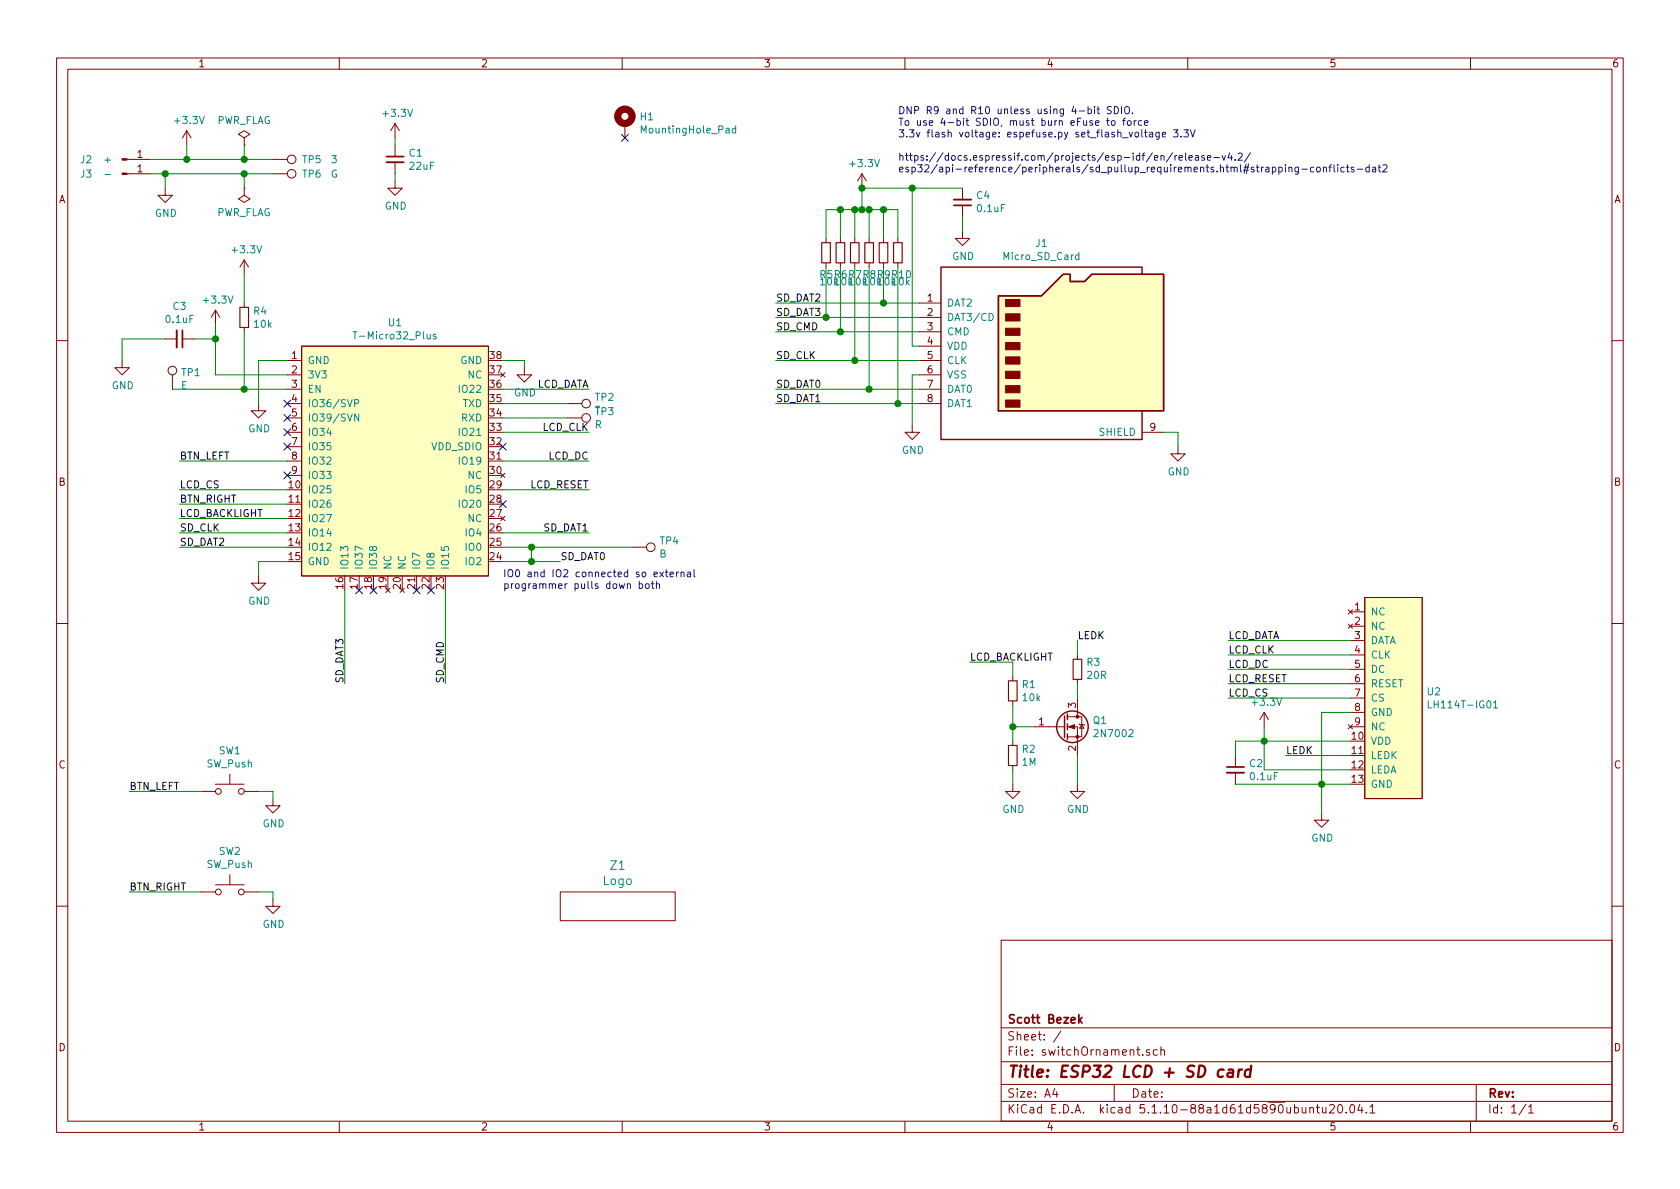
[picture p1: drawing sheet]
<svg xmlns="http://www.w3.org/2000/svg" width="297mm" height="210mm" viewBox="0 0 297 210" stroke-linecap="round" stroke-linejoin="round" font-family="sans-serif">
<g fill="none" stroke="#840000" stroke-width=".18">
<path d="M10 10.3h277v189.9h-277zM12 12.2h273v186.1h-273zM60 10.3v1.9M110 10.3v1.9M160 10.3v1.9M210 10.3v1.9M260 10.3v1.9M22.5 30.7h4.2M22.5 28.2h4.2M29.2 33.3v1.2h1.3l-1.3 1.3-1.3-1.3h1.3M33 23.1l-.7 1.3M33 23.1v2.5"/>
<path d="M33 23.1l.8 1.3M43.2 33.3v1.2l1 .7-1 .6-1-.6 1-.7M43.2 33.3h.1M43.2 24.4l1-.7-1-.6-1 .6 1 .7v1.2M43.2 25.6h.1M48.3 30.7h2.5M48.3 28.2h2.5M69.8 32v1.3h1.3l-1.3 1.2-1.2-1.2h1.2M69.8 21.8l-.7 1.3M69.8 21.8v2.6M69.8 25.6v2.1M69.8 28.7v2"/>
<path d="M69.8 21.8l.8 1.3M110.5 21.8v2.6M152.4 30.7l-.8 1.3M152.4 30.7v2.6M152.4 30.7l.8 1.3M170.2 33.3v2M170.2 36.3v2M29.2 59.9h2M32.3 59.9h2M38.1 54.9l-.8 1.2M38.1 54.9v2.5M38.1 54.9l.8 1.2"/>
<path d="M43.2 46v2.5M43.2 53.6v.8M43.2 57.9v.8M43.2 46l-.8 1.2M43.2 46l.7 1.2M146 42.2v.7M146 46.5v.7M148.6 42.2v.7M148.6 46.5v.7M151.1 42.2v.7M151.1 46.5v.7M153.7 42.2v.7"/>
<path d="M153.7 46.5v.7M156.2 42.2v.7M156.2 46.5v.7M158.7 42.2v.7M158.7 46.5v.7M162.6 53.6h3.8M162.6 56.1h3.8M162.6 58.7h3.8M170.2 40.9v1.3h1.2l-1.2 1.2-1.3-1.2h1.3M10 60.2h2M21.6 63.7v1.3h1.3l-1.3 1.3-1.3-1.3h1.3M30.5 66.3v2.5"/>
<path d="M45.7 71.4v1.2h1.3l-1.3 1.3-1.3-1.3h1.3M50.8 71.4h2.5M50.8 73.9h2.5M50.8 63.7h2.5M50.8 66.3h2.5M50.8 68.8h2.5M50.8 76.4h2.5M50.8 79h2.5M53.3 61.2h33.1v40.6h-33.1zM88.5 65.9l.8 .8M89.3 65.9l-.8 .8M92.7 65v1.3h1.3l-1.3 1.3-1.3-1.3h1.3"/>
<path d="M100.3 71.4h2.6M100.3 73.9h2.6M161.3 75.2v1.2h1.3l-1.3 1.3-1.3-1.3h1.3M162.6 71.4h3.8M162.6 61.2h3.8M162.6 63.7h3.8M162.6 66.3h3.8M162.6 68.8h3.8M201.9 76.4h3.8M208.3 79v1.3h1.2l-1.2 1.2-1.3-1.2h1.3M285 60.2h2M50.8 81.5h2.5"/>
<path d="M50.8 84.1h2.5M88.5 91.3l.8 .8M88.5 83.7l.8 .7M89.3 83.7l-.8 .7M89.3 91.3l-.8 .8M111.8 96.8h2.5M10 110.3h2M45.7 101.8v1.3h1.3l-1.3 1.3-1.3-1.3h1.3M68.2 104l.8 .8M69 104l-.8 .8M70.7 104l.8 .8M71.5 104l-.8 .8"/>
<path d="M179.1 119.6v.8M190.5 115.8v.8M238.4 107.8l.7 .8M238.4 110.4l.7 .7M238.8 108.2h2.5M238.8 110.7h2.5M238.8 113.3h2.5M238.8 115.8h2.5M238.8 118.4h2.5M239.1 107.8l-.7 .8M239.1 110.4l-.7 .7M241.3 105.7h10.2v35.5h-10.2z"/>
<path d="M285 110.3h2M35.6 139.9h2.5M38.1 138.7h5.1M40.6 136.9v1.8M43.2 139.9h2.5M179.1 138.7v1.2h1.2l-1.2 1.3-1.3-1.3h1.3M179.1 123.9v.8M179.1 131.1v.7M179.1 135.4v.7M182.9 128.5h5.3M188.7 128.5h1.8v5.1M188.7 126.7h2.6v3.6h-2.6"/>
<path d="M190.5 138.7v1.2h1.3l-1.3 1.3-1.3-1.3h1.3M190.5 120.1v.8M190.5 123.4v3.3M190.8 128l.1 .1h.7l.2 .2M191.3 128.1l.3 .7h-.7zM218.4 133.6v2M218.4 136.6v2.1M223.5 126l-.7 1.2M223.5 126v2.5M223.5 126l.8 1.2M238.4 128.1l.7 .8M238.8 128.5h2.5"/>
<path d="M238.8 120.9h2.5M238.8 123.4h2.5M238.8 126h2.5M239.1 128.1l-.7 .8M35.6 157.7h2.5M38.1 156.5h5.1M40.6 154.7v1.8M43.2 157.7h2.5M48.3 141.2v1.3h1.2l-1.2 1.3-1.3-1.3h1.3M48.3 159v1.3h1.2l-1.2 1.2-1.3-1.2h1.3M99.1 157.7h20.3v5.1h-20.3zM233.7 143.8v1.2h1.2l-1.2 1.3-1.3-1.3h1.3"/>
<path d="M10 160.2h2M177 166.3h108v32h-108zM285 160.2h2M60 198.3v1.9M110 198.3v1.9M160 198.3v1.9M177 194.8h108M177 191.8h108M177 187.8h108M177 181.8h108M186.5 192.5l-.4 1h1M186.8 193v1"/>
<path d="M187.6 182.3l-1.3 2M197 191.8v3M202.1 186.5v.1M203.3 185.7l-.4-.1-.2 .2 .1 .2 .5 .2v.3h-.6M204.6 185.7l-.4-.1-.3 .3 .1 .6 .2 .1 .4-.1M205.3 185.7l.2-.1 .3 .1 .1 .9M205.3 185.1v1.5M210 198.3v1.9M231.6 196l.2-.2 .4 .1v.9M231.6 195.8v1M232.7 195.8h.6M232.9 195.3v1.3l.4 .2"/>
<path d="M233.8 195.8l.1 .9 .3 .1 .2-.1M234.4 195.8v1M235.1 195.5l.2-.2h.4l.2 .5-.9 1h.9M236.7 195.4l.3-.1a.94 .94 0 0 1 0 1.5h-.1a1 1 0 0 1-.2-1.4zM238 196.7v.1M238.8 195.5l.3-.2a.94 .94 0 0 1 0 1.5 .82 .82 0 0 1-.3-1.3zM240.4 195.2l-.3 1.1h.9M240.8 195.8v1M241.6 196.7v.1M242.2 195.8l.4-.5v1.5M242.2 196.8h.9M260 198.3v1.9"/>
<path d="M261 191.8v6.5M269.8 195.2l-1.2 2M270.3 195.8l.4-.5v1.5M270.3 196.8h.8"/>
<circle cx="51.6" cy="30.7" r=".76"/>
<circle cx="51.6" cy="28.2" r=".76"/>
<circle cx="30.5" cy="65.5" r=".76"/>
<circle cx="103.6" cy="71.4" r=".76"/>
<circle cx="103.6" cy="73.9" r=".76"/>
<circle cx="115.1" cy="96.8" r=".76"/>
<circle cx="38.6" cy="139.9" r=".51"/>
<circle cx="42.7" cy="139.9" r=".51"/>
<circle cx="38.6" cy="157.7" r=".51"/>
<circle cx="42.7" cy="157.7" r=".51"/>
</g>
<path d="M216.4 189.2a.68 .68 0 0 0-1 .3l-.1 .6 .1 .2 .2 .1 .6-.1M217.2 189.2h.8l-.1 1.2M218 189.6l-.7 .1a.4 .4 0 0 0-.3 .3 .4 .4 0 0 0 .2 .4l.7-.1M219 189.1l-.1 1.3M219.6 189.1a.54 .54 0 0 0-.6 .4M221.1 189.2a.68 .68 0 0 0-1 .3v.8l.3 .1 .6-.1M221.2 188.4l-.2 2" fill="none" stroke="#840000" stroke-width=".41"/>
<path d="M68.3 27.7h3.1M168.7 36.3h3M32.3 58.4v3.1M216.9 135.6h3.1M190.8 179.4v1.5M191.3 179.9l-.5 .6M190.9 180.4l.4 .5" fill="none" stroke="#840000" stroke-width=".3"/>
<path d="M42.4 54.4h1.5v3.5h-1.5zM145.3 42.9h1.5v3.6h-1.5zM147.8 42.9h1.6v3.6h-1.6zM150.4 42.9h1.5v3.6h-1.5zM152.9 42.9h1.5v3.6h-1.5zM155.4 42.9h1.6v3.6h-1.6zM158 42.9h1.5v3.6h-1.5zM189.7 116.6h1.6v3.5h-1.6zM178.3 131.8h1.5v3.6h-1.5zM178.3 120.4h1.5v3.5h-1.5z" fill="none" stroke="#840000" stroke-width=".2"/>
<circle cx="110.5" cy="20.6" r="1.27" fill="none" stroke="#840000" stroke-width="1.3"/>
<path d="M130.1 22.7h-.4l-.2 .2 .1 .6h.5M130.1 22.2v1.3M62.4 58.7h.7M77.1 59.2l-.3-.1-.2 .2 .1 .2 .4 .1v.3h-.5M174.9 55.4a.64 .64 0 0 1 .7 .7 .64 .64 0 0 1-.7 .6zM190.8 45.1h-.4l-.3 .2 .2 .6h.5M190.8 44.6v1.3M62.7 71.3h.6l.1-.5-.2-.1h-.5v1.2M63.4 73.2v1.3l-.7-1.3v1.3M252.5 123.9v1.3h.6M264.1 124.3l.3-.4v1.3M264.1 125.2h.7" fill="none" stroke="#008484" stroke-width=".18"/>
<path d="M68.3 28.7h3.1M168.7 35.3h3M31.2 58.4v3.1M216.9 136.6h3.1" fill="none" stroke="#840000" stroke-width=".33"/>
<g fill="#840000" stroke="#840000" stroke-width=".18">
<path d="M21.6 28.1h.9v.2h-.9z"/>
<path d="M21.6 30.6h.9v.3h-.9z"/>
<path d="M189 128.5l1-.4v.8z"/>
<path d="M177.8 70.7h2.5v1.3h-2.5z"/>
<path d="M177.8 68.2h2.5v1.3h-2.5z"/>
<path d="M177.8 65.7h2.5v1.2h-2.5z"/>
<path d="M177.8 63.1h2.5v1.3h-2.5z"/>
<path d="M177.8 60.6h2.5v1.2h-2.5z"/>
<path d="M177.8 58h2.5v1.3h-2.5z"/>
<path d="M177.8 55.5h2.5v1.3h-2.5z"/>
<path d="M177.8 53h2.5v1.2h-2.5z"/>
<circle cx="190.5" cy="130.3" r=".25"/>
<circle cx="190.5" cy="126.7" r=".25"/>
</g>
<g fill="none" stroke="#840000" stroke-width=".25">
<path d="M176.5 52.3h7.6l3.9-3.8h1.2v1.3h2.6l1.2-1.3h12.7v24.1h-29.2zM201.9 48.5v-1.3h-35.5v30.5h35.5v-5.1M188.2 126.6v3.8M188.7 126.2v1M188.7 128v1M188.7 129.8v1"/>
<circle cx="189.6" cy="128.5" r="2.79"/>
</g>
<g fill="#ffffc2" stroke="#ffffc2" stroke-width=".18">
<path d="M241.3 105.7h10.2v35.5h-10.2z"/>
<path d="M176.5 52.3h7.6l3.9-3.8h1.2v1.3h2.6l1.2-1.3h12.7v24.1h-29.2z"/>
<path d="M53.3 61.2h33.1v40.6h-33.1z"/>
</g>
<g fill="none" stroke="#008400" stroke-width=".18">
<path d="M26.7 30.7h21.6M26.7 28.2h21.6M29.2 30.7v2.6M33 25.6v2.6M43.2 25.6v2.6M43.2 30.7v2.6M69.8 24.4v1.2M69.8 30.7v1.3M148.6 37.1v5.1M151.1 37.1v5.1M153.7 37.1v5.1M156.2 37.1v5.1"/>
<path d="M161.3 33.3v27.9h1.3M170.2 38.3v2.6M170.2 33.3h-17.8v3.8M29.2 59.9h-7.6v3.8M34.3 59.9h3.8M38.1 57.4v8.9h12.7M43.2 48.5v5.1M43.2 58.7v10.1M137.2 53.6h25.4M137.2 58.7h25.4M137.2 56.1h25.4M146 42.2v-5.1h12.7v5.1"/>
<path d="M146 47.2v8.9M148.6 47.2v11.5M151.1 47.2v16.5M153.7 47.2v21.6M156.2 47.2v6.4M158.7 47.2v24.2M30.5 68.8h20.3M50.8 63.7h-5.1v7.7M88.9 76.4h15.2M88.9 68.8h15.2M88.9 63.7h3.8v1.3M88.9 73.9h11.4"/>
<path d="M88.9 71.4h11.4M137.2 68.8h25.4M137.2 63.7h25.4M137.2 71.4h25.4M162.6 66.3h-1.3v8.9M205.7 76.4h2.6v2.6M31.7 94.2h19.1M31.7 86.6h19.1M31.7 81.5h19.1M31.7 91.7h19.1M31.7 89.1h19.1M31.7 96.8h19.1"/>
<path d="M50.8 99.3h-5.1v2.5M88.9 94.2h15.2M88.9 86.6h15.2M88.9 81.5h15.2M88.9 99.3h10.2M88.9 96.8h22.9M94 96.8v2.5M61 104.4v16.5M78.7 104.4v16.5M171.4 117.1h7.7v2.5M190.5 113.3v2.5M217.2 118.4h21.6"/>
<path d="M217.2 113.3h21.6M217.2 115.8h21.6M22.9 139.9h12.7M45.7 139.9h2.6v1.3M179.1 124.7v6.4M179.1 136.1v2.6M179.1 128.5h3.8M190.5 120.9v2.5M190.5 133.6v5.1M217.2 123.4h21.6M217.2 120.9h21.6M218.4 138.7h20.4"/>
<path d="M223.5 128.5v7.6h15.3M227.3 133.6h11.5M238.8 131.1h-20.4v2.5M238.8 126h-5.1v17.8M22.9 157.7h12.7M45.7 157.7h2.6v1.3"/>
</g>
<g fill="none" stroke="#0000c2" stroke-width=".18">
<path d="M192.4 19.3h.3l.3 .2-.1 .6h-.5M193.5 18.8v.2M193.5 19.3v.8M194 19.3h.4M194.1 18.8v1.1l.3 .2M196.5 18.9l-.5-.1-.2 .2v.2l.1 .2 .5 .2 .1 .3-.3 .2h-.4M197 18.8a.64 .64 0 0 1 .8 .7 .64 .64 0 0 1-.8 .6zM198.3 18.8v1.3M198.9 19a.45 .45 0 0 1 .7 0 .88 .88 0 0 1-.2 1.1h-.4a1.07 1.07 0 0 1-.1-1.1zM200.2 20v.1M193.7 21.7l.6-.1v-.2l-.4-.1-.2 .2 .1 .6h.5M195.7 21.3h.4"/>
<path d="M195.8 20.9v1.1l.3 .2M196.5 21.5l.2-.2 .4 .2 .1 .4-.2 .2-.3 .1-.2-.2zM198.5 21.3h.5M199 20.9l-.3 .2v1.1M199.5 21.4l.2-.1 .2 .2 .1 .4-.1 .2-.3 .1-.2-.2-.1-.4zM200.5 21.3v.9M200.9 21.3l-.4 .3M201.9 21.4l-.4-.1-.2 .3 .1 .5h.5M201.9 23v1l.2 .2M202.4 21.7l.6-.1-.1-.2-.4-.1-.1 .2v.6h.5M202.4 23.4h.4M202.5 23v1l.3 .2"/>
<path d="M203.3 23.4h.5v.8M203.8 23.7h-.4l-.2 .2 .2 .3h.4M205 23.4l-.1 1.1-.2 .2-.3-.1M205 23.4h-.4l-.3 .2 .2 .6h.5M205.3 27.6l.1-.1 .3 .1 .1 .7M205.5 23.8l.6-.1-.1-.3h-.3l-.2 .2 .1 .6h.4M207.3 27l-1.1 1.6M207.5 23h.8l-.5 .4 .4 .2v.5l-.1 .1-.6-.1M207.7 27.5v.8M208.1 27.5l-.3 .1-.1 .1M208.5 27.9l.6-.1-.1-.2-.4-.1-.1 .2v.6h.5M208.8 24.1v.1"/>
<path d="M209.3 23h.8l-.4 .4 .3 .2 .1 .4-.2 .2-.6-.1M209.6 27.1v1.1l.2 .1M210.2 27.9l.6-.1v-.2l-.4-.1-.2 .2 .1 .6h.5M210.5 23l.4 1.2 .4-1.2M211.4 27.6h.5v.7M211.9 27.8l-.4 .1-.2 .1 .2 .3h.4M212.9 27.6l-.3-.1-.2 .2 .1 .2 .4 .1v.3h-.5M213.5 27.9l.6-.1-.1-.2-.3-.1-.2 .2v.6h.5M214.6 27.9h1M216.1 27.5l.3 .8 .3-.8M217.4 27l-.3 .9h.8M217.7 27.5v.8"/>
<path d="M218.4 28.2v.1M218.9 27.2l.5-.1 .3 .3-.8 .9h.8M221.1 27l-1.1 1.6M226.1 29.6h.4l.2 .2-.1 .5h-.5M227.3 29.1v.2M227.3 29.6v.8M227.9 29.7l.2-.1h.3v.8M227.9 29.6v.8M229.6 29.6l-.1 1.1-.2 .1h-.3M229.6 29.6h-.4l-.2 .2 .1 .5h.5M230.2 29.9h.9M232.3 29.6h-.4l-.2 .2 .1 .5h.5"/>
<path d="M232.9 29.6h.3l.3 .2-.2 .5-.3 .1-.2-.2zM234 29.7l.2-.1h.3v.8M234 29.6v.8M234.9 29.6h.5M235.4 29.1l-.3 .2v1.1M235.9 29.1v1.1l.1 .2M236.5 29.1v.2M236.5 29.6v.8M237.7 29.6h-.4l-.2 .2 .1 .5h.5M238 29.6h.5M238.2 29.1v1.1l.3 .2M239.4 29.6h-.3l-.2 .1v.2l.5 .1v.3h-.5"/>
<path d="M240 29.9h.9M242.1 29.6h-.4l-.2 .2 .1 .5h.5M242.1 29.1v1.3M242.7 29.6h.5v.8M243.2 29.9h-.4l-.2 .2 .1 .2h.5M243.7 29.6h.4M243.8 29.1v1.1l.3 .2M244.5 29.3l.5-.2 .2 .2v.2v.2l-.8 .7h.8M113 103.3l.4-.1 .2 .2-.1 .6h-.5M113 102.8v1.3M114.2 103.3l.2-.1 .3 .1 .1 .5-.1 .2-.3 .1-.2-.2zM115.1 103.2h.5"/>
<path d="M115.3 102.8v1.1l.3 .2M116.1 103.3l.1-.1 .3 .1 .1 .8M116.1 102.8v1.3M116.7 101.2l.6 .8M117.3 101.2l-.6 .8M117.6 101.2h.5M117.8 100.7v1.1l.3 .2M118.5 101.6l.6-.1-.1-.3h-.3l-.2 .1v.6h.5M119.6 101.2v.8M120 101.2h-.3l-.1 .2M120.4 101.3l.2-.1h.3l.1 .8M120.4 101.2v.8"/>
<path d="M121.6 101.2h.4l.1 .8M122.1 101.5h-.4l-.2 .2 .1 .2h.5M122.7 100.7v1.1l.2 .2"/>
</g>
<g fill="#008400" stroke="#008400" stroke-width=".25">
<circle cx="94" cy="96.8" r=".51"/>
<circle cx="153.7" cy="37.1" r=".51"/>
<circle cx="156.2" cy="37.1" r=".51"/>
<circle cx="161.3" cy="33.3" r=".51"/>
<circle cx="94" cy="99.3" r=".51"/>
<circle cx="156.2" cy="53.6" r=".51"/>
<circle cx="152.4" cy="33.3" r=".51"/>
<circle cx="152.4" cy="37.1" r=".51"/>
<circle cx="146.1" cy="56.1" r=".51"/>
<circle cx="158.8" cy="71.4" r=".51"/>
<circle cx="38.1" cy="59.9" r=".51"/>
<circle cx="223.5" cy="131.1" r=".51"/>
<circle cx="43.2" cy="68.8" r=".51"/>
<circle cx="179.1" cy="128.5" r=".51"/>
<circle cx="233.7" cy="138.7" r=".51"/>
<circle cx="33" cy="28.2" r=".51"/>
<circle cx="43.2" cy="30.7" r=".51"/>
<circle cx="148.6" cy="58.7" r=".51"/>
<circle cx="43.2" cy="28.2" r=".51"/>
<circle cx="29.2" cy="30.7" r=".51"/>
<circle cx="148.6" cy="37.1" r=".51"/>
<circle cx="151.1" cy="37.1" r=".51"/>
<circle cx="151.1" cy="63.7" r=".51"/>
<circle cx="153.7" cy="68.8" r=".51"/>
</g>
<g fill="none" stroke="#000084" stroke-width=".18">
<path d="M109.9 23.8l1.2 1.2M111.1 23.8l-1.2 1.2M50.2 75.8l1.2 1.3M50.2 70.8l1.2 1.2M50.2 73.3l1.2 1.2M50.2 78.4l1.2 1.2M51.4 75.8l-1.2 1.3M51.4 70.8l-1.2 1.2M51.4 73.3l-1.2 1.2M51.4 78.4l-1.2 1.2M88.3 78.4l1.2 1.2M89.5 78.4l-1.2 1.2"/>
<path d="M50.2 83.5l1.2 1.2M51.4 83.5l-1.2 1.2M88.3 88.5l1.2 1.3M89.5 88.5l-1.2 1.3M62.9 103.8l1.2 1.2M64.1 103.8l-1.2 1.2M65.4 103.8l1.2 1.2M66.6 103.8l-1.2 1.2M73.1 103.8l1.2 1.2M74.3 103.8l-1.2 1.2M75.6 103.8l1.2 1.2M76.8 103.8l-1.2 1.2"/>
</g>
<text font-size="2.8" fill="#840000" x="178" y="190.5">Title: ESP32 LCD + SD card</text>
<g font-size="2.1" fill="#008484">
<text x="108" y="153.8">Z1</text>
<text x="106.6" y="156.5">Logo</text>
</g>
<g font-size="2.1" fill="#840000">
<text x="178" y="184">Sheet: /</text>
<text x="178" y="181">Scott Bezek</text>
<text x="178" y="186.7">File: switchOrnament.sch</text>
<text x="178" y="196.9">KiCad E.D.A. kicad 5.1.10-88a1d61d5890ubuntu20.04.1</text>
<text x="178" y="194.1">Size: A4</text>
<text x="200" y="194.1">Date:</text>
<text x="263" y="194.1">Rev:</text>
<text x="263" y="196.9">Id: 1/1</text>
</g>
<g font-size="1.8" fill="#840000">
<text x="35" y="11.9">1</text>
<text x="85" y="11.9">2</text>
<text x="135" y="11.9">3</text>
<text x="185" y="11.9">4</text>
<text x="235" y="11.9">5</text>
<text x="285" y="11.9">6</text>
<text x="24.3" y="27.9">1</text>
<text x="10.4" y="35.9">A</text>
<text x="24.3" y="30.5">1</text>
<text x="285.4" y="35.9">A</text>
<text x="164" y="53.3">1</text>
<text x="164" y="55.9">2</text>
<text x="164" y="58.4">3</text>
<text x="51.6" y="63.5">1</text>
<text x="86.7" y="63.5">38</text>
<text x="164" y="61">4</text>
<text x="164" y="63.5">5</text>
<text x="51.6" y="66">2</text>
<text x="51.6" y="68.6">3</text>
<text x="51.6" y="71.1">4</text>
<text x="86.7" y="71.1">35</text>
<text x="86.7" y="68.6">36</text>
<text x="86.7" y="66">37</text>
<text x="164" y="66">6</text>
<text x="164" y="68.6">7</text>
<text x="164" y="71.1">8</text>
<text x="51.6" y="73.7">5</text>
<text x="51.6" y="76.2">6</text>
<text x="86.7" y="76.2">33</text>
<text x="86.7" y="73.7">34</text>
<text x="203.4" y="76.2">9</text>
<text x="51.6" y="78.7">7</text>
<text x="51.6" y="81.3">8</text>
<text x="51.6" y="83.8">9</text>
<text x="86.7" y="83.8">30</text>
<text x="86.7" y="81.3">31</text>
<text x="86.7" y="78.7">32</text>
<text x="10.4" y="85.9">B</text>
<text x="51.1" y="86.4">10</text>
<text x="51.1" y="88.9">11</text>
<text x="86.7" y="88.9">28</text>
<text x="86.7" y="86.4">29</text>
<text x="285.4" y="85.9">B</text>
<text x="51.1" y="91.4">12</text>
<text x="51.1" y="94">13</text>
<text x="86.7" y="94">26</text>
<text x="86.7" y="91.4">27</text>
<text x="51.1" y="96.5">14</text>
<text x="51.1" y="99.1">15</text>
<text x="86.7" y="99.1">24</text>
<text x="86.7" y="96.5">25</text>
<text x="60.7" y="104.1" transform="rotate(-90 60.7 104.1)">16</text>
<text x="63.2" y="104.1" transform="rotate(-90 63.2 104.1)">17</text>
<text x="65.8" y="104.1" transform="rotate(-90 65.8 104.1)">18</text>
<text x="68.3" y="104.1" transform="rotate(-90 68.3 104.1)">19</text>
<text x="70.9" y="104.1" transform="rotate(-90 70.9 104.1)">20</text>
<text x="73.4" y="104.1" transform="rotate(-90 73.4 104.1)">21</text>
<text x="75.9" y="104.1" transform="rotate(-90 75.9 104.1)">22</text>
<text x="78.5" y="104.1" transform="rotate(-90 78.5 104.1)">23</text>
<text x="239.5" y="107.9">1</text>
<text x="239.5" y="110.5">2</text>
<text x="239.5" y="113">3</text>
<text x="239.5" y="115.6">4</text>
<text x="239.5" y="118.1">5</text>
<text x="190.2" y="125.2" transform="rotate(-90 190.2 125.2)">3</text>
<text x="239.5" y="120.6">6</text>
<text x="239.5" y="123.2">7</text>
<text x="239.5" y="125.7">8</text>
<text x="183.7" y="128.3">1</text>
<text x="239.1" y="130.8">10</text>
<text x="239.5" y="128.3">9</text>
<text x="10.4" y="135.9">C</text>
<text x="190.2" y="132.8" transform="rotate(-90 190.2 132.8)">2</text>
<text x="239.1" y="133.3">11</text>
<text x="239.1" y="135.9">12</text>
<text x="285.4" y="135.9">C</text>
<text x="239.1" y="138.4">13</text>
<text x="10.4" y="185.9">D</text>
<text x="285.4" y="185.9">D</text>
<text x="35" y="199.9">1</text>
<text x="85" y="199.9">2</text>
<text x="135" y="199.9">3</text>
<text x="185" y="199.9">4</text>
<text x="235" y="199.9">5</text>
<text x="285" y="199.9">6</text>
</g>
<g font-size="1.8" fill="#008484">
<text x="31.1" y="21.9">+3.3V</text>
<text x="38.2" y="21.9">PWR_FLAG</text>
<text x="67.9" y="20.7">+3.3V</text>
<text x="113.3" y="21.3">H1</text>
<text x="113.7" y="23.6">MountingHole_Pad</text>
<text x="14.3" y="28.9">J2</text>
<text x="18.5" y="28.9">+</text>
<text x="53.5" y="28.9">TP5</text>
<text x="58.6" y="28.9">3</text>
<text x="72.4" y="27.7">C1</text>
<text x="150.4" y="29.6">+3.3V</text>
<text x="14.3" y="31.4">J3</text>
<text x="18.8" y="31.4">-</text>
<text x="53.5" y="31.4">TP6</text>
<text x="58.4" y="31.4">G</text>
<text x="72.5" y="30">22uF</text>
<text x="172.7" y="35.2">C4</text>
<text x="27.4" y="38.3">GND</text>
<text x="38.2" y="38.2">PWR_FLAG</text>
<text x="68" y="37.1">GND</text>
<text x="172.9" y="37.5">0.1uF</text>
<text x="41.2" y="44.8">+3.3V</text>
<text x="168.4" y="46">GND</text>
<text x="177.6" y="46">Micro_SD_Card</text>
<text x="183.2" y="43.7">J1</text>
<text x="36.1" y="53.7">+3.3V</text>
<text x="145" y="49.2">R5R6R7R8R9 R10</text>
<text x="145.1" y="50.5">10k10k10k10k10k10k</text>
<text x="29.4" y="57.1">0.1uF</text>
<text x="30.6" y="54.8">C3</text>
<text x="44.9" y="55.6">R4</text>
<text x="45" y="58">10k</text>
<text x="68.7" y="57.7">U1</text>
<text x="167.4" y="54.2">DAT2</text>
<text x="167.4" y="56.8">DAT3/CD</text>
<text x="167.4" y="59.3">CMD</text>
<text x="54.4" y="64.4">GND</text>
<text x="63.3" y="60">T-Micro32_Plus</text>
<text x="81.4" y="64.4">GND</text>
<text x="167.4" y="61.8">VDD</text>
<text x="167.4" y="64.4">CLK</text>
<text x="19.8" y="68.8">GND</text>
<text x="32" y="68.8">E</text>
<text x="32.1" y="66.5">TP1</text>
<text x="54.4" y="66.9">3V3</text>
<text x="54.4" y="69.5">EN</text>
<text x="81.5" y="69.5">IO22</text>
<text x="82.8" y="66.9">NC</text>
<text x="90.9" y="70.1">GND</text>
<text x="105.3" y="70.9">TP2</text>
<text x="167.4" y="66.9">VSS</text>
<text x="167.4" y="69.5">DAT0</text>
<text x="43.9" y="76.4">GND</text>
<text x="54.4" y="72">IO36/SVP</text>
<text x="54.4" y="74.5">IO39/SVN</text>
<text x="54.4" y="77.1">IO34</text>
<text x="81.5" y="77.1">IO21</text>
<text x="81.6" y="74.5">RXD</text>
<text x="81.8" y="72">TXD</text>
<text x="105.1" y="73.2">T</text>
<text x="105.2" y="75.7">R</text>
<text x="105.3" y="73.4">TP3</text>
<text x="167.4" y="72">DAT1</text>
<text x="194.4" y="77.1">SHIELD</text>
<text x="54.4" y="79.6">IO35</text>
<text x="54.4" y="82.2">IO32</text>
<text x="76.3" y="79.6">VDD_SDIO</text>
<text x="81.5" y="82.2">IO19</text>
<text x="159.5" y="80.3">GND</text>
<text x="54.4" y="87.2">IO25</text>
<text x="54.4" y="89.8">IO26</text>
<text x="54.4" y="84.7">IO33</text>
<text x="81.5" y="89.8">IO20</text>
<text x="82.5" y="87.2">IO5</text>
<text x="82.8" y="84.7">NC</text>
<text x="206.5" y="84.1">GND</text>
<text x="54.4" y="92.3">IO27</text>
<text x="54.4" y="94.9">IO14</text>
<text x="82.5" y="94.9">IO4</text>
<text x="82.8" y="92.3">NC</text>
<text x="54.4" y="97.4">IO12</text>
<text x="54.4" y="99.9">GND</text>
<text x="61.6" y="100.8" transform="rotate(-90 61.6 100.8)">IO13</text>
<text x="64.1" y="100.8" transform="rotate(-90 64.1 100.8)">IO37</text>
<text x="66.7" y="100.8" transform="rotate(-90 66.7 100.8)">IO38</text>
<text x="69.2" y="100.8" transform="rotate(-90 69.2 100.8)">NC</text>
<text x="71.8" y="100.8" transform="rotate(-90 71.8 100.8)">NC</text>
<text x="74.3" y="100.8" transform="rotate(-90 74.3 100.8)">IO7</text>
<text x="76.8" y="100.8" transform="rotate(-90 76.8 100.8)">IO8</text>
<text x="79.4" y="100.8" transform="rotate(-90 79.4 100.8)">IO15</text>
<text x="82.5" y="99.9">IO2</text>
<text x="82.5" y="97.4">IO0</text>
<text x="116.6" y="98.6">B</text>
<text x="116.7" y="96.3">TP4</text>
<text x="43.9" y="106.9">GND</text>
<text x="242.3" y="108.8">NC</text>
<text x="242.3" y="111.4">NC</text>
<text x="242.3" y="113.9">DATA</text>
<text x="192.2" y="117.7">R3</text>
<text x="242.3" y="116.5">CLK</text>
<text x="242.3" y="119">DC</text>
<text x="180.8" y="121.7">R1</text>
<text x="180.9" y="124">10k</text>
<text x="192.3" y="120.1">20R</text>
<text x="221.6" y="124.8">+3.3V</text>
<text x="242.3" y="121.5">RESET</text>
<text x="242.3" y="124.1">CS</text>
<text x="252.4" y="123">U2</text>
<text x="253.2" y="125.3">LH114T-IG01</text>
<text x="193.3" y="128">Q1</text>
<text x="193.8" y="130.3">2N7002</text>
<text x="242.3" y="131.7">VDD</text>
<text x="242.3" y="126.6">GND</text>
<text x="242.3" y="129.2">NC</text>
<text x="36.6" y="135.7">SW_Push</text>
<text x="38.7" y="133.4">SW1</text>
<text x="180.7" y="135.4">1M</text>
<text x="180.8" y="133.1">R2</text>
<text x="221" y="135.7">C2</text>
<text x="221.2" y="138">0.1uF</text>
<text x="242.3" y="134.2">LEDK</text>
<text x="242.3" y="136.8">LEDA</text>
<text x="177.2" y="143.8">GND</text>
<text x="188.7" y="143.8">GND</text>
<text x="242.3" y="139.3">GND</text>
<text x="46.4" y="146.3">GND</text>
<text x="231.9" y="148.8">GND</text>
<text x="36.6" y="153.5">SW_Push</text>
<text x="38.7" y="151.2">SW2</text>
<text x="46.4" y="164.1">GND</text>
</g>
<g font-size="1.8" fill="#0000c2">
<text x="158.7" y="20.2">DNP R9 and R10 unless using 4-bit SDIO.</text>
<text x="158.7" y="22.2">To use 4-bit SDIO, must burn eFuse to force</text>
<text x="158.7" y="24.3">3.3v flash voltage: espefuse.py set_flash_voltage 3.3V</text>
<text x="158.7" y="28.4">https://docs.espressif.com/projects/esp-idf/en/release-v4.2/</text>
<text x="158.7" y="30.5">esp32/api-reference/peripherals/sd_pullup_requirements.html#strapping-conflicts-dat2</text>
<text x="88.9" y="102.1">IO0 and IO2 connected so external</text>
<text x="88.9" y="104.1">programmer pulls down both</text>
</g>
<g font-size="1.8">
<text x="137.2" y="53.3">SD_DAT2</text>
<text x="137.2" y="58.4">SD_CMD</text>
<text x="137.2" y="55.9">SD_DAT3</text>
<text x="137.2" y="63.5">SD_CLK</text>
<text x="94.6" y="68.6">LCD_DATA</text>
<text x="137.2" y="71.1">SD_DAT1</text>
<text x="137.2" y="68.6">SD_DAT0</text>
<text x="95.9" y="76.2">LCD_CLK</text>
<text x="31.7" y="81.3">BTN_LEFT</text>
<text x="97" y="81.3">LCD_DC</text>
<text x="31.7" y="86.4">LCD_CS</text>
<text x="31.7" y="88.9">BTN_RIGHT</text>
<text x="93.6" y="86.4">LCD_RESET</text>
<text x="31.7" y="91.4">LCD_BACKLIGHT</text>
<text x="31.7" y="94">SD_CLK</text>
<text x="96.1" y="94">SD_DAT1</text>
<text x="31.7" y="96.5">SD_DAT2</text>
<text x="99.1" y="99.1">SD_DAT0</text>
<text x="190.5" y="113">LEDK</text>
<text x="217.2" y="113">LCD_DATA</text>
<text x="171.4" y="116.8">LCD_BACKLIGHT</text>
<text x="217.2" y="118.1">LCD_DC</text>
<text x="217.2" y="115.6">LCD_CLK</text>
<text x="60.7" y="120.9" transform="rotate(-90 60.7 120.9)">SD_DAT3</text>
<text x="78.5" y="120.9" transform="rotate(-90 78.5 120.9)">SD_CMD</text>
<text x="217.2" y="123.2">LCD_CS</text>
<text x="217.2" y="120.6">LCD_RESET</text>
<text x="227.3" y="133.3">LEDK</text>
<text x="22.9" y="139.7">BTN_LEFT</text>
<text x="22.9" y="157.5">BTN_RIGHT</text>
</g>
</svg>
